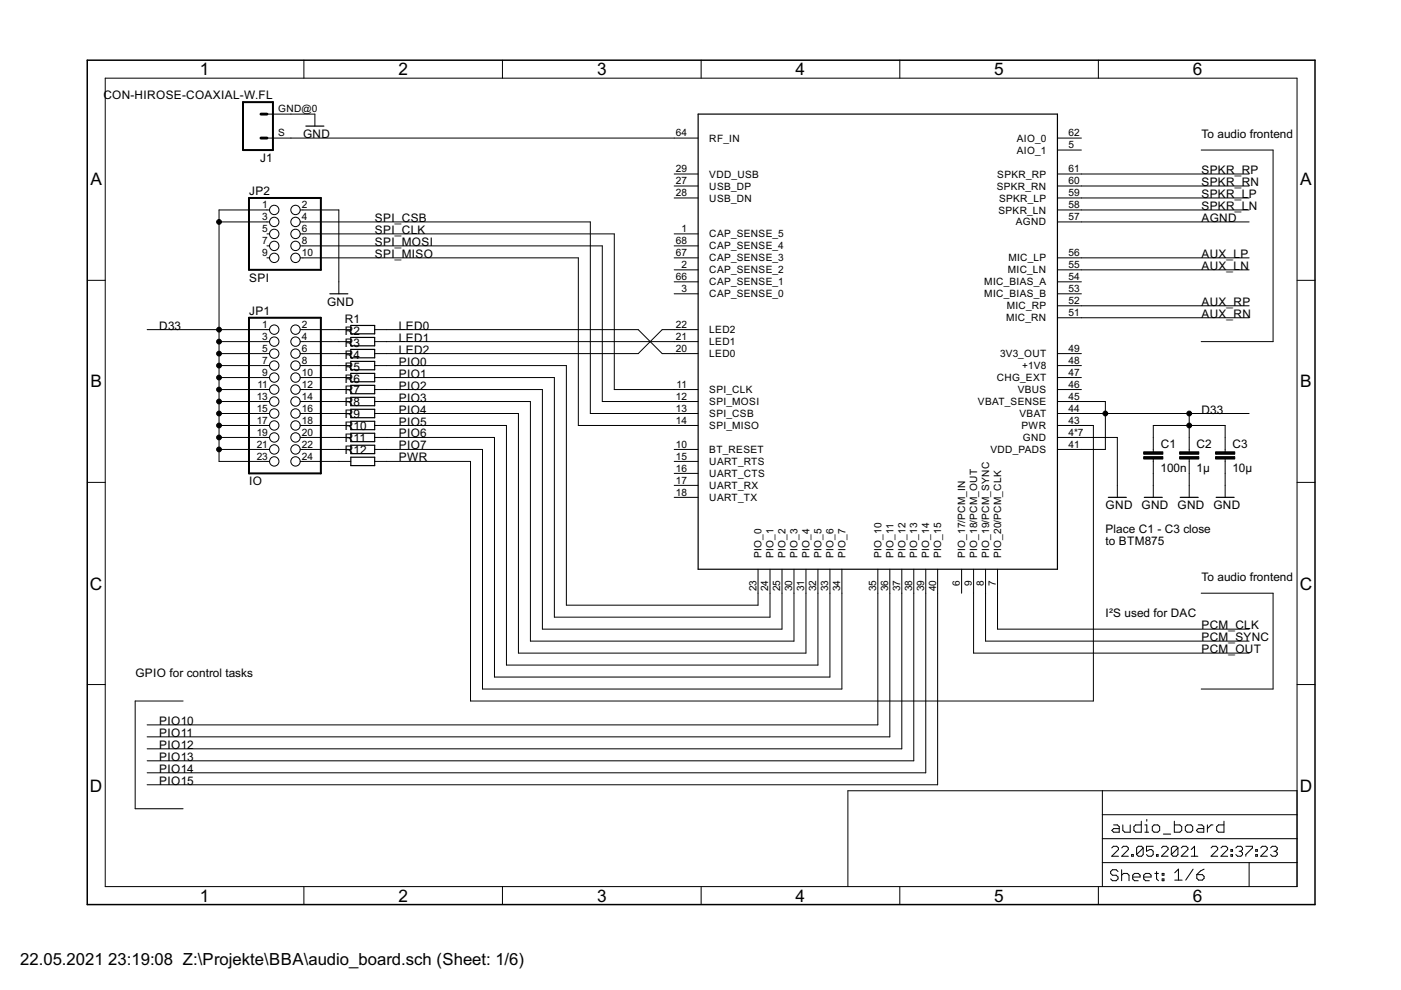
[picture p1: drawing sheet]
<svg xmlns="http://www.w3.org/2000/svg" width="297mm" height="210mm" viewBox="0 0 297 210" stroke-linecap="round" stroke-linejoin="round" font-family="sans-serif">
<g fill="none" stroke="#000" stroke-width=".21">
<path d="M22.3 16.6h252.7v171.4h-252.7zM64.4 12.8v3.8M106.5 12.8v3.8M148.7 12.8v3.8M190.8 12.8v3.8M232.9 12.8v3.8M56.6 29.3h91.4M56.6 24.2h10.2v2.5M142.9 39.4h5.1M142.9 36.9h5.1M224.2 31.8h5.1M224.2 39.4h40.6"/>
<path d="M224.2 36.9h40.6M224.2 29.3h5.1M254.7 31.8h15.2v40.6h-15.2M18.5 59.4h3.8M46.4 47.1h10.7M56.6 54.7h.5M56.6 52.1h.5M56.6 49.6h.5M57.1 44.5h-10.7v53.3h10.7M63.6 54.7h59v35.5h25.4M63.6 47.1h61.6v40.6h22.8M63.6 52.1h64.1v33h20.3"/>
<path d="M63.6 49.6h66.6v33h17.8M63.6 44.5h8.2v17.8M142.9 59.8h5.1M142.9 57.2h5.1M142.9 54.7h5.1M142.9 52.1h5.1M142.9 49.6h5.1M142.9 42h5.1M224.2 59.8h5.1M224.2 57.2h40.6M224.2 54.7h40.6M224.2 42h40.6"/>
<path d="M224.2 44.5h40.6M224.2 47.1h40.6M275 59.4h3.8M31.2 69.9h25.9M46.4 72.4h10.7M46.4 75h10.7M46.4 77.5h10.7M63.6 72.4h10.8M63.6 75h10.8M63.6 69.9h10.8M63.6 77.5h10.8M79.4 72.4h68.6"/>
<path d="M79.4 69.9h55.9l5.1 5.1h7.6M79.4 77.5h40.7v50.8h40.6v-7.6M142.9 62.3h5.1M148 69.9h-7.6l-5.1 5.1h-55.9M224.2 75h5.1M224.2 62.3h5.1M224.2 77.5h5.1M224.2 67.4h40.6M224.2 64.8h40.6M46.4 90.2h10.7M46.4 87.7h10.7M46.4 85.1h10.7"/>
<path d="M46.4 82.6h10.7M46.4 80.1h10.7M46.4 92.8h10.7M46.4 95.3h10.7M63.6 97.8h10.8M63.6 90.2h10.8M63.6 87.7h10.8M63.6 85.1h10.8M63.6 82.6h10.8M63.6 80.1h10.8M63.6 92.8h10.8M63.6 95.3h10.8"/>
<path d="M79.4 95.3h22.9v50.8h76.2v-25.4M79.4 90.2h28v50.8h66v-20.3M79.4 87.7h30.5v50.8h61v-17.8M79.4 85.1h33.1v50.8h55.8v-15.2M79.4 82.6h35.6v50.8h50.8v-12.7M79.4 80.1h38.1v50.8h45.8v-10.2M79.4 92.8h25.4v50.8h71.2v-22.9M142.9 97.8h5.1M142.9 95.3h5.1M224.2 90.2h7.6v58.4h-132v-50.8h-20.4M224.2 87.7h40.6M224.2 85.1h10.2v10.2h-10.2"/>
<path d="M224.2 82.6h5.1M224.2 80.1h5.1M224.2 92.8h12.7v12.7M244.5 95.8v-5.6h15.3v5.6M244.5 97.3v8.2M252.1 87.7v8.1M252.1 97.3v8.2M259.8 97.3v8.2M18.5 102.3h3.8M142.9 105.5h5.1M142.9 102.9h5.1M142.9 100.4h5.1"/>
<path d="M275 102.3h3.8M186.1 120.7v33h-154.9M188.7 120.7v35.5h-157.5M191.2 120.7v38.1h-160M193.7 120.7v40.6h-162.5M196.3 120.7v43.2h-165.1M198.8 120.7v45.7h-167.6M203.9 120.7v5.1M206.4 120.7v17.8h58.4M209 120.7v15.2h55.8M211.5 120.7v12.7h53.3M254.7 125.8h15.2v20.3h-15.2"/>
<path d="M18.5 145.1h3.8M38.8 148.6h-10.1v22.9h10.1M275 145.1h3.8M233.7 167.7v20.3M233.7 177.8h41.3M233.7 172.7h41.3M235.7 179.8l.4-.4h.7l.3 .4v.3l-1.4 1.4h1.4M236.1 174.9h.8l.4 .4v1.1h-1.2l-.4-.3 .4-.4h1.2M237.8 179.8l.4-.4h.7l.3 .4v.3l-1.4 1.4h1.4M238.1 174.9v1.2l.4 .3h1.1v-1.5M242 174.1v2.3h-1.2l-.4-.3v-.8l.4-.4h1.2M242.4 179.8v1.4l-.4 .3h-.7l-.3-.3"/>
<path d="M242.4 179.8l-.4-.4h-.7l-.3 .4v1.4M242.4 179.8l-1.4 1.4M242.7 174.9h.4v1.5M242.7 176.4h.8M243.1 173.7v.4M244.5 179.4h-1.4v1.1l.7-.4h.3l.4 .4v.7l-.4 .3h-.7l-.3-.3M244.7 174.9h.8l.4 .4v.8l-.4 .3h-.8l-.4-.3v-.8zM246.3 179.8l.3-.4h.7l.3 .4v.3l-1.3 1.4h1.3M246.7 176.8h1.5M249 174.1v2.3h1.1l.4-.3v-.8l-.4-.4h-1.1M249.7 179.8v1.4l-.3 .3h-.7l-.4-.3M249.7 179.8l-.3-.4h-.7l-.4 .4v1.4"/>
<path d="M249.7 179.8l-1.4 1.4M250.4 179.8l.4-.4h.7l.4 .4v.3l-1.5 1.4h1.5M251.3 175.3l.4-.4h.8l.4 .4v.8l-.4 .3h-.8l-.4-.3zM254 174.9h.8l.4 .4v1.1h-1.2l-.3-.3 .3-.4h1.2M256 174.9v1.5M256.8 179.8l.3-.4h.7l.4 .4v.3l-1.4 1.4h1.4M257.2 174.9h-.4l-.8 .8M258.9 179.8l.3-.4h.7l.4 .4v.3l-1.4 1.4h1.4M259.5 174.1v2.3h-1.2l-.3-.3v-.8l.3-.4h1.2M262 179.8l.4-.4h.7l.3 .4v.3l-.3 .4M264.1 179.4h1.4v.4l-1.4 1.4v.3M267.3 179.8l.3-.4h.8l.3 .4v.3l-1.4 1.4h1.4"/>
<path d="M269.4 179.8l.3-.4h.7l.4 .4v.3l-.4 .4M275 167.7h-95.2v20.3M64.4 188v3.8M106.5 188v3.8M148.7 188v3.8M190.8 188v3.8M232.9 188v3.8M233.7 182.9h41.3M237 184.8l-.4-.4h-.7l-.4 .4v.4l.4 .4h.7l.4 .3v.5l-.4 .3h-.7l-.4-.3M237.8 184.4v2.3M237.8 185.6l.4-.4h.8l.4 .4v1.1M239.9 181.2h.4v.3h-.4z"/>
<path d="M240.2 185.9h1.5v-.3l-.4-.4h-.8l-.3 .4v.8l.3 .3h.8M242.5 185.9h1.6v-.3l-.4-.4h-.8l-.4 .4v.8l.4 .3h.8M244.8 185.2h.8M245.2 181.2h.3v.3h-.3zM245.2 184.8v1.6l.4 .3M246.4 185.2h.4v.4h-.4zM246.4 186.4h.4v.3h-.4zM249.1 185.1l.8-.8v2.3M249.1 186.6h1.5M252.6 181.5h1.4M252.6 180.1l.7-.7v2.1M253 184.3l-1.6 2.3"/>
<path d="M253.7 185.4h1.2l.4 .4v.4l-.4 .4h-.8l-.4-.4zM255.3 184.3l-.8 .4-.8 .7M261 181.2h.3v.3h-.3zM261 180.1h.3v.4h-.3zM262.7 180.5h.4M263.1 180.5l.3 .3v.4l-.3 .3h-.7l-.4-.3M264.8 182.9v5.1M266.2 181.2h.4v.3h-.4zM266.2 180.1h.4v.4h-.4zM270.1 180.5h.3M270.4 180.5l.4 .3v.4l-.4 .3h-.7l-.3-.3"/>
<circle cx="58.1" cy="54.7" r=".99"/>
<circle cx="58.1" cy="44.5" r=".99"/>
<circle cx="58.1" cy="49.6" r=".99"/>
<circle cx="58.1" cy="52.1" r=".99"/>
<circle cx="58.1" cy="47.1" r=".99"/>
<circle cx="62.7" cy="49.6" r=".99"/>
<circle cx="62.7" cy="44.5" r=".99"/>
<circle cx="62.7" cy="52.1" r=".99"/>
<circle cx="62.7" cy="54.7" r=".99"/>
<circle cx="62.7" cy="47.1" r=".99"/>
<circle cx="58.1" cy="69.9" r=".99"/>
<circle cx="58.1" cy="75" r=".99"/>
<circle cx="58.1" cy="77.5" r=".99"/>
<circle cx="58.1" cy="72.4" r=".99"/>
<circle cx="62.7" cy="69.9" r=".99"/>
<circle cx="62.7" cy="75" r=".99"/>
<circle cx="62.7" cy="77.5" r=".99"/>
<circle cx="62.7" cy="72.4" r=".99"/>
<circle cx="58.1" cy="90.2" r=".99"/>
<circle cx="58.1" cy="92.8" r=".99"/>
<circle cx="58.1" cy="95.3" r=".99"/>
<circle cx="58.1" cy="97.8" r=".99"/>
<circle cx="58.1" cy="87.7" r=".99"/>
<circle cx="58.1" cy="85.1" r=".99"/>
<circle cx="58.1" cy="80.1" r=".99"/>
<circle cx="58.1" cy="82.6" r=".99"/>
<circle cx="62.7" cy="92.8" r=".99"/>
<circle cx="62.7" cy="90.2" r=".99"/>
<circle cx="62.7" cy="95.3" r=".99"/>
<circle cx="62.7" cy="97.8" r=".99"/>
<circle cx="62.7" cy="87.7" r=".99"/>
<circle cx="62.7" cy="80.1" r=".99"/>
<circle cx="62.7" cy="82.6" r=".99"/>
<circle cx="62.7" cy="85.1" r=".99"/>
</g>
<path d="M18.5 12.8h260.3v179h-260.3z" fill="none" stroke="#000" stroke-width=".32"/>
<g fill="none" stroke="#000" stroke-width=".25">
<path d="M64.9 26.7h3.8M148 24.2h76.2v96.5h-76.2zM69.9 62.3h3.8M74.4 69h5v1.8h-5zM74.4 71.5h5v1.8h-5zM74.4 74.1h5v1.8h-5zM74.4 76.6h5v1.8h-5zM74.4 79.2h5v1.7h-5zM74.4 81.7h5v1.8h-5zM74.4 84.2h5v1.8h-5zM74.4 86.8h5v1.8h-5zM74.4 89.3h5v1.8h-5z"/>
<path d="M74.4 91.9h5v1.7h-5zM74.4 94.4h5v1.8h-5zM74.4 96.9h5v1.8h-5zM235 105.5h3.8M242.6 105.5h3.8M250.2 105.5h3.8M257.9 105.5h3.8"/>
</g>
<path d="M242.5 96.8h4v.5h-4zM242.5 95.8h4v.5h-4zM250.1 96.8h4.1v.5h-4.1zM250.1 95.8h4.1v.5h-4.1zM257.7 96.8h4.1v.5h-4.1zM257.7 95.8h4.1v.5h-4.1z" fill="#000" stroke="#000" stroke-width=".21"/>
<path d="M51.5 21.7h6.4v10.1h-6.4zM52.8 42h15.2v15.2h-15.2zM52.8 67.4h15.2v33h-15.2z" fill="none" stroke="#000" stroke-width=".42"/>
<path d="M55.3 29.3h1.3M55.3 24.2h1.3" fill="none" stroke="#000" stroke-width=".61"/>
<g fill="#000" stroke="#000" stroke-width=".21">
<circle cx="46.4" cy="47.1" r=".51"/>
<circle cx="46.4" cy="72.4" r=".51"/>
<circle cx="46.4" cy="75" r=".51"/>
<circle cx="46.4" cy="77.5" r=".51"/>
<circle cx="46.4" cy="69.9" r=".51"/>
<circle cx="46.4" cy="85.1" r=".51"/>
<circle cx="46.4" cy="80.1" r=".51"/>
<circle cx="46.4" cy="90.2" r=".51"/>
<circle cx="46.4" cy="92.8" r=".51"/>
<circle cx="46.4" cy="95.3" r=".51"/>
<circle cx="46.4" cy="87.7" r=".51"/>
<circle cx="46.4" cy="82.6" r=".51"/>
<circle cx="234.4" cy="87.7" r=".51"/>
<circle cx="252.1" cy="90.2" r=".51"/>
<circle cx="252.1" cy="87.7" r=".51"/>
</g>
<g font-size="4.1">
<text x="42.4" y="16">1</text>
<text x="84.5" y="16">2</text>
<text x="126.6" y="16">3</text>
<text x="168.7" y="16">4</text>
<text x="210.8" y="16">5</text>
<text x="252.9" y="16">6</text>
<text x="19.2" y="39.3">A</text>
<text x="275.7" y="39.3">A</text>
<text x="19.2" y="82.1">B</text>
<text x="275.7" y="82.1">B</text>
<text x="19.1" y="125">C</text>
<text x="275.6" y="125">C</text>
<text x="19.1" y="167.8">D</text>
<text x="275.6" y="167.8">D</text>
<text x="42.4" y="191.2">1</text>
<text x="84.5" y="191.2">2</text>
<text x="126.6" y="191.2">3</text>
<text x="168.7" y="191.2">4</text>
<text x="210.8" y="191.2">5</text>
<text x="252.9" y="191.2">6</text>
</g>
<g font-size="4">
<text x="4.3" y="204.6">22.05.2021</text>
<text x="23" y="204.6">23:19:08 Z:\Projekte\BBA\audio_board.sch (Sheet: 1/6)</text>
</g>
<g font-size="2.8">
<text x="21.9" y="20.9">CON-HIROSE-COAXIAL-W.FL</text>
<text x="64.3" y="29.3">GND</text>
<text x="254.7" y="29.3">To audio frontend</text>
<text x="55.2" y="34.4">J1</text>
<text x="52.8" y="41.3">JP2</text>
<text x="254.7" y="36.9">SPKR_RP</text>
<text x="254.7" y="39.4">SPKR_RN</text>
<text x="254.7" y="42">SPKR_LP</text>
<text x="79.5" y="47">SPI_CSB</text>
<text x="254.7" y="44.5">SPKR_LN</text>
<text x="254.7" y="47">AGND</text>
<text x="79.5" y="52.1">SPI_MOSI</text>
<text x="79.5" y="49.6">SPI_CLK</text>
<text x="52.8" y="59.7">SPI</text>
<text x="79.5" y="54.7">SPI_MISO</text>
<text x="254.7" y="54.7">AUX_LP</text>
<text x="254.7" y="57.2">AUX_LN</text>
<text x="69.3" y="64.8">GND</text>
<text x="254.7" y="64.8">AUX_RP</text>
<text x="33.8" y="69.9">D33</text>
<text x="52.8" y="66.7">JP1</text>
<text x="73.1" y="68.4">R1</text>
<text x="73.1" y="70.9">R2</text>
<text x="84.6" y="69.9">LED0</text>
<text x="254.7" y="67.4">AUX_RN</text>
<text x="73.1" y="73.5">R3</text>
<text x="73.1" y="76">R4</text>
<text x="84.6" y="72.4">LED1</text>
<text x="84.6" y="75">LED2</text>
<text x="84.6" y="77.5">PIO0</text>
<text x="73.1" y="78.6">R5</text>
<text x="73.1" y="81.1">R6</text>
<text x="73.1" y="83.6">R7</text>
<text x="84.6" y="80.1">PIO1</text>
<text x="84.6" y="82.6">PIO2</text>
<text x="73.1" y="86.2">R8</text>
<text x="73.1" y="88.7">R9</text>
<text x="84.6" y="85.1">PIO3</text>
<text x="84.6" y="87.7">PIO4</text>
<text x="254.7" y="87.7">D33</text>
<text x="73.1" y="91.3">R10</text>
<text x="73.1" y="93.8">R11</text>
<text x="84.6" y="90.2">PIO5</text>
<text x="84.6" y="92.8">PIO6</text>
<text x="84.6" y="95.3">PIO7</text>
<text x="246.1" y="94.9">C1</text>
<text x="253.7" y="94.9">C2</text>
<text x="261.3" y="94.9">C3</text>
<text x="73.1" y="96.3">R12</text>
<text x="84.6" y="97.8">PWR</text>
<text x="246" y="100">100n</text>
<text x="253.7" y="100">1µ</text>
<text x="261.3" y="100">10µ</text>
<text x="52.8" y="102.9">IO</text>
<text x="234.4" y="108">GND GND GND GND</text>
<text x="234.4" y="112.9">Place C1 - C3 close</text>
<text x="234.4" y="115.6">to BTM875</text>
<text x="254.7" y="123.2">To audio frontend</text>
<text x="234.4" y="130.8">I²S used for DAC</text>
<text x="254.7" y="133.4">PCM_CLK</text>
<text x="254.7" y="135.9">PCM_SYNC</text>
<text x="28.7" y="143.5">GPIO for control tasks</text>
<text x="254.7" y="138.5">PCM_OUT</text>
<text x="33.8" y="153.7">PIO10</text>
<text x="33.8" y="156.2">PIO11</text>
<text x="33.8" y="158.8">PIO12</text>
<text x="33.8" y="161.3">PIO13</text>
<text x="33.8" y="163.9">PIO14</text>
<text x="33.8" y="166.4">PIO15</text>
</g>
<g font-size="2.4">
<text x="59" y="23.8">GND@0</text>
<text x="59" y="28.9">S</text>
<text x="143.3" y="28.9">64</text>
<text x="226.5" y="28.9">62</text>
<text x="150.4" y="30">RF_IN</text>
<text x="215.6" y="30">AIO_0</text>
<text x="215.6" y="32.6">AIO_1</text>
<text x="226.5" y="31.5">5</text>
<text x="143.3" y="41.6">28</text>
<text x="143.3" y="39.1">27</text>
<text x="143.3" y="36.5">29</text>
<text x="150.4" y="40.2">USB_DP</text>
<text x="150.4" y="37.7">VDD_USB</text>
<text x="211.3" y="40.2">SPKR_RN</text>
<text x="211.4" y="37.7">SPKR_RP</text>
<text x="226.5" y="41.6">59</text>
<text x="226.5" y="39.1">60</text>
<text x="226.5" y="36.5">61</text>
<text x="55.6" y="44.2">1</text>
<text x="55.6" y="46.7">3</text>
<text x="64" y="44.2">2</text>
<text x="64" y="46.7">4</text>
<text x="150.4" y="42.7">USB_DN</text>
<text x="211.7" y="45.3">SPKR_LN</text>
<text x="211.8" y="42.7">SPKR_LP</text>
<text x="215.4" y="47.8">AGND</text>
<text x="226.5" y="44.2">58</text>
<text x="226.5" y="46.7">57</text>
<text x="55.6" y="49.2">5</text>
<text x="55.6" y="51.8">7</text>
<text x="64" y="49.2">6</text>
<text x="64" y="51.8">8</text>
<text x="143.3" y="51.8">68</text>
<text x="144.5" y="49.2">1</text>
<text x="150.4" y="52.9">CAP_SENSE_4</text>
<text x="150.4" y="50.3">CAP_SENSE_5</text>
<text x="55.6" y="54.3">9</text>
<text x="64" y="54.3">10</text>
<text x="143.3" y="59.4">66</text>
<text x="143.3" y="54.3">67</text>
<text x="144.5" y="56.9">2</text>
<text x="150.4" y="58">CAP_SENSE_2</text>
<text x="150.4" y="55.4">CAP_SENSE_3</text>
<text x="213.7" y="58">MIC_LN</text>
<text x="213.8" y="55.4">MIC_LP</text>
<text x="226.5" y="59.4">54</text>
<text x="226.5" y="56.9">55</text>
<text x="226.5" y="54.3">56</text>
<text x="144.5" y="61.9">3</text>
<text x="150.4" y="63">CAP_SENSE_0</text>
<text x="150.4" y="60.5">CAP_SENSE_1</text>
<text x="208.7" y="63">MIC_BIAS_B</text>
<text x="208.7" y="60.5">MIC_BIAS_A</text>
<text x="213.4" y="65.6">MIC_RP</text>
<text x="226.5" y="64.5">52</text>
<text x="226.5" y="61.9">53</text>
<text x="55.6" y="69.5">1</text>
<text x="64" y="69.5">2</text>
<text x="143.3" y="69.5">22</text>
<text x="150.4" y="70.7">LED2</text>
<text x="213.3" y="68.1">MIC_RN</text>
<text x="226.5" y="67">51</text>
<text x="55.6" y="72.1">3</text>
<text x="55.6" y="74.6">5</text>
<text x="55.6" y="77.2">7</text>
<text x="64" y="72.1">4</text>
<text x="64" y="74.6">6</text>
<text x="64" y="77.2">8</text>
<text x="143.3" y="74.6">20</text>
<text x="143.3" y="72.1">21</text>
<text x="150.4" y="75.7">LED0</text>
<text x="150.4" y="73.2">LED1</text>
<text x="212" y="75.7">3V3_OUT</text>
<text x="226.5" y="77.2">48</text>
<text x="226.5" y="74.6">49</text>
<text x="54.6" y="82.2">11</text>
<text x="55.6" y="79.7">9</text>
<text x="64" y="79.7">10</text>
<text x="64" y="82.2">12</text>
<text x="143.5" y="82.2">11</text>
<text x="150.4" y="83.4">SPI_CLK</text>
<text x="211.3" y="80.8">CHG_EXT</text>
<text x="215.8" y="83.4">VBUS</text>
<text x="216.7" y="78.3">+1V8</text>
<text x="226.5" y="82.2">46</text>
<text x="226.5" y="79.7">47</text>
<text x="54.4" y="84.8">13</text>
<text x="54.4" y="87.3">15</text>
<text x="54.4" y="89.9">17</text>
<text x="64" y="84.8">14</text>
<text x="64" y="87.3">16</text>
<text x="64" y="89.9">18</text>
<text x="143.3" y="89.9">14</text>
<text x="143.3" y="87.3">13</text>
<text x="143.3" y="84.8">12</text>
<text x="150.4" y="88.4">SPI_CSB</text>
<text x="150.4" y="85.9">SPI_MOSI</text>
<text x="207.3" y="85.9">VBAT_SENSE</text>
<text x="216.2" y="88.4">VBAT</text>
<text x="226.5" y="89.9">43</text>
<text x="226.5" y="87.3">44</text>
<text x="226.5" y="84.8">45</text>
<text x="54.4" y="92.4">19</text>
<text x="54.4" y="94.9">21</text>
<text x="64" y="92.4">20</text>
<text x="64" y="94.9">22</text>
<text x="143.3" y="94.9">10</text>
<text x="150.4" y="91">SPI_MISO</text>
<text x="216.5" y="91">PWR</text>
<text x="216.9" y="93.5">GND</text>
<text x="226.5" y="92.4">4*7</text>
<text x="226.5" y="94.9">41</text>
<text x="54.4" y="97.5">23</text>
<text x="64" y="97.5">24</text>
<text x="143.3" y="100">16</text>
<text x="143.3" y="97.5">15</text>
<text x="150.4" y="101.1">UART_CTS</text>
<text x="150.4" y="98.6">UART_RTS</text>
<text x="150.4" y="96.1">BT_RESET</text>
<text x="210" y="96.1">VDD_PADS</text>
<text x="143.3" y="105.1">18</text>
<text x="143.3" y="102.6">17</text>
<text x="150.4" y="106.2">UART_TX</text>
<text x="150.4" y="103.7">UART_RX</text>
<text x="161.5" y="118.3" transform="rotate(-90 161.5 118.3)">PIO_0</text>
<text x="164" y="118.3" transform="rotate(-90 164 118.3)">PIO_1</text>
<text x="166.6" y="118.3" transform="rotate(-90 166.6 118.3)">PIO_2</text>
<text x="169.1" y="118.3" transform="rotate(-90 169.1 118.3)">PIO_3</text>
<text x="171.6" y="118.3" transform="rotate(-90 171.6 118.3)">PIO_4</text>
<text x="174.2" y="118.3" transform="rotate(-90 174.2 118.3)">PIO_5</text>
<text x="176.7" y="118.3" transform="rotate(-90 176.7 118.3)">PIO_6</text>
<text x="179.3" y="118.3" transform="rotate(-90 179.3 118.3)">PIO_7</text>
<text x="186.9" y="118.3" transform="rotate(-90 186.9 118.3)">PIO_10</text>
<text x="189.4" y="118.3" transform="rotate(-90 189.4 118.3)">PIO_11</text>
<text x="192" y="118.3" transform="rotate(-90 192 118.3)">PIO_12</text>
<text x="194.5" y="118.3" transform="rotate(-90 194.5 118.3)">PIO_13</text>
<text x="197" y="118.3" transform="rotate(-90 197 118.3)">PIO_14</text>
<text x="199.6" y="118.3" transform="rotate(-90 199.6 118.3)">PIO_15</text>
<text x="204.6" y="118.3" transform="rotate(-90 204.6 118.3)">PIO_17/PCM_IN</text>
<text x="207.2" y="118.3" transform="rotate(-90 207.2 118.3)">PIO_18/PCM_OUT</text>
<text x="209.7" y="118.3" transform="rotate(-90 209.7 118.3)">PIO_19/PCM_SYNC</text>
<text x="212.3" y="118.3" transform="rotate(-90 212.3 118.3)">PIO_20/PCM_CLK</text>
<text x="160.4" y="125.4" transform="rotate(-90 160.4 125.4)">23</text>
<text x="162.9" y="125.4" transform="rotate(-90 162.9 125.4)">24</text>
<text x="165.4" y="125.4" transform="rotate(-90 165.4 125.4)">25</text>
<text x="168" y="125.4" transform="rotate(-90 168 125.4)">30</text>
<text x="170.5" y="125.4" transform="rotate(-90 170.5 125.4)">31</text>
<text x="173.1" y="125.4" transform="rotate(-90 173.1 125.4)">32</text>
<text x="175.6" y="125.4" transform="rotate(-90 175.6 125.4)">33</text>
<text x="178.1" y="125.4" transform="rotate(-90 178.1 125.4)">34</text>
<text x="185.8" y="125.4" transform="rotate(-90 185.8 125.4)">35</text>
<text x="188.3" y="125.4" transform="rotate(-90 188.3 125.4)">36</text>
<text x="190.8" y="125.4" transform="rotate(-90 190.8 125.4)">37</text>
<text x="193.4" y="125.4" transform="rotate(-90 193.4 125.4)">38</text>
<text x="195.9" y="125.4" transform="rotate(-90 195.9 125.4)">39</text>
<text x="198.5" y="125.4" transform="rotate(-90 198.5 125.4)">40</text>
<text x="203.5" y="124.2" transform="rotate(-90 203.5 124.2)">6</text>
<text x="206.1" y="124.2" transform="rotate(-90 206.1 124.2)">9</text>
<text x="208.6" y="124.2" transform="rotate(-90 208.6 124.2)">8</text>
<text x="211.2" y="124.2" transform="rotate(-90 211.2 124.2)">7</text>
</g>
</svg>
